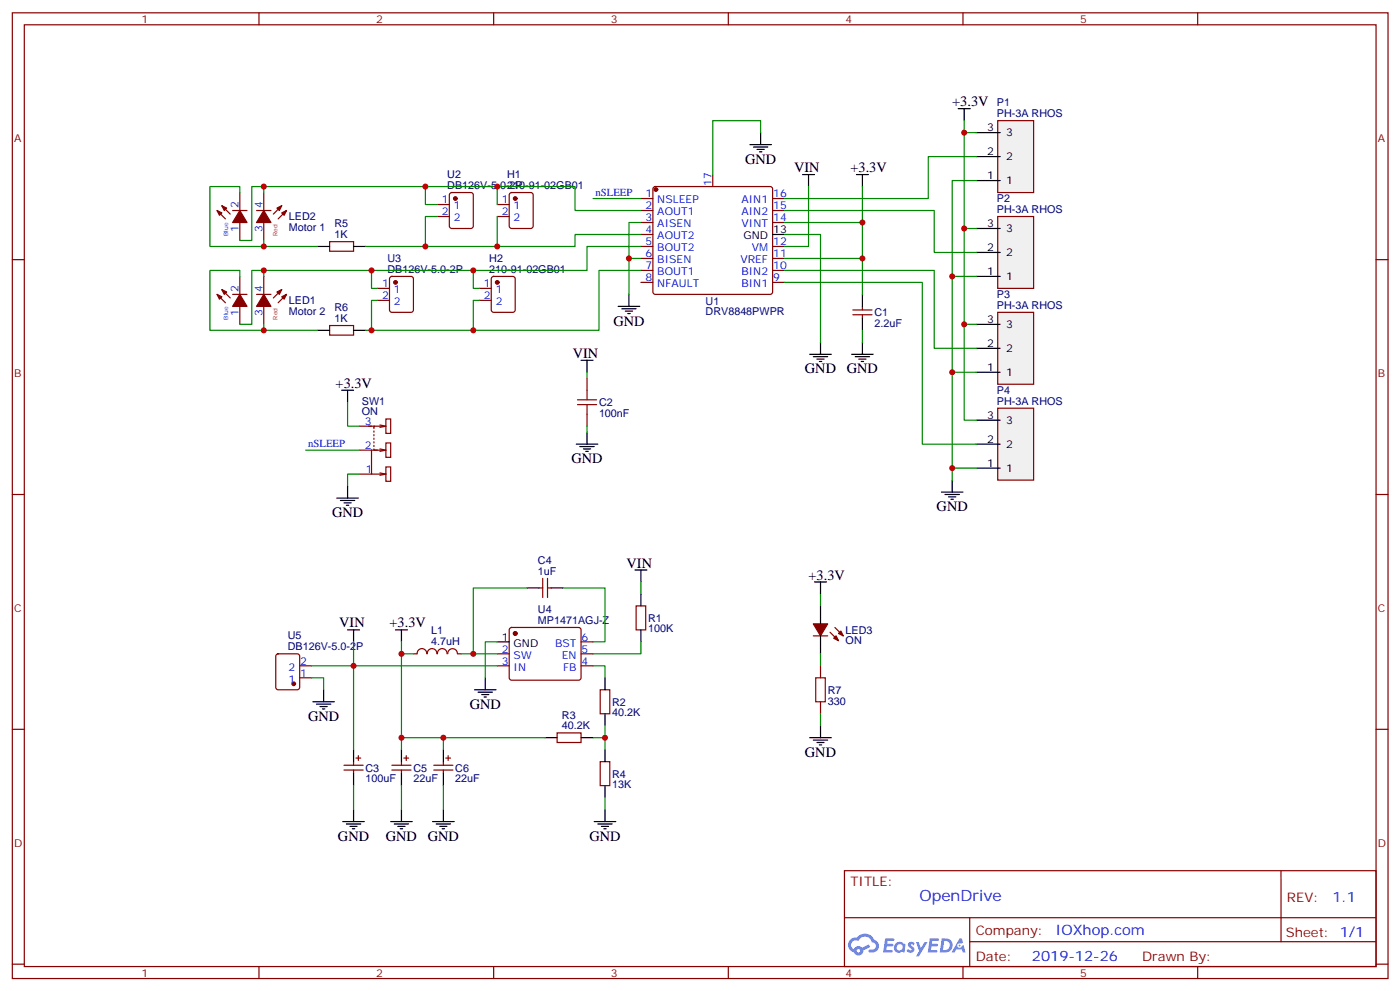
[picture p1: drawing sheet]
<svg xmlns="http://www.w3.org/2000/svg" width="413mm" height="292mm" viewBox="0 0 413 292" stroke-linecap="round" stroke-linejoin="round" font-family="sans-serif">
<g fill="none" stroke="#870000" stroke-width=".35">
<path d="M3.6 3.8h405.4v284.3h-405.4zM7.2 7.3h398.2v277.3h-398.2zM76.3 3.8v3.5M145.5 3.8v3.5M214.6 3.8v3.5M283.7 3.8v3.5M352.9 3.8v3.5M3.6 76.4h3.6M405.4 76.4h3.6M3.6 145.6h3.6M405.4 145.6h3.6M3.6 214.7h3.6"/>
<path d="M405.4 214.7h3.6M248.8 256.4h156.6v28.2h-156.6zM377.4 256.4v20.9M248.8 270.2h156.5M285.7 277.3h119.6M285.7 270.2v14.1M3.6 283.9h3.6M76.3 284.6v3.5M145.5 284.6v3.5M214.6 284.6v3.5M283.7 284.6v3.5M352.9 284.6v3.5"/>
<path d="M405.4 283.9h3.6"/>
</g>
<g fill="#5487ff">
<path d="M267.8 277.5a1.22 1.22 0 0 1 1.7 .3l-.4 .6a.47 .47 0 0 0-.3-.4 .47 .47 0 0 0-.5 .2l.2 .2a1.14 1.14 0 0 1 .7 1.7 1.14 1.14 0 0 1-1.9 0l-.2-.2 .5-.5 .7 .4a.29 .29 0 0 0 .4-.2 .29 .29 0 0 0-.3-.4 1.04 1.04 0 0 1-.6-1.7z"/>
<path d="M260.8 276.3h2.4l.3 .2-.1 .5h-1.9l-.1 .9h1.5l.4 .4-.4 .3h-1.6l-.2 1.1 1.8 .1 .1 .3-.1 .3h-2.7z"/>
<path d="M274 276.3h2.3l.3 .2-.1 .5h-1.8l-.1 .9h1.5l.3 .4-.4 .3h-1.6l-.1 1.1 1.7 .1 .2 .3-.2 .3h-2.6z"/>
<path d="M282.7 276.3h.7l.3 1.2-.6 .4a.69 .69 0 0 0-1 .2 .69 .69 0 0 0 .5 1 .69 .69 0 0 0 .8-.6l.5-.3 .6 2.2h-.8l-.2-.8h-1.8l-.5 .8h-.8z"/>
<path d="M269.9 277.4h.8l.6 1.8 1.1-1.8h.9l-2.6 4.2h-.8l.9-1.6z"/>
<path d="M277.5 276.3l-.6 4.1h1.3a2.11 2.11 0 0 0 2.5-2.1 2.11 2.11 0 0 0-2.5-2zM278.2 277a1.39 1.39 0 0 1 1.7 1.4 1.39 1.39 0 0 1-1.8 1.3h-.3z"/>
<path d="M263.8 277.9a1.54 1.54 0 0 0-.1 2.2 1.54 1.54 0 0 0 2.2 .1l.6 .2 .3-2.3-.2-.2h-.4a1.49 1.49 0 0 0-2.4 0zM264.1 278.9a.94 .94 0 0 1 1.8 0 .94 .94 0 0 1-1.8 0z"/>
<path d="M250.5 276.7a2.18 2.18 0 0 0 1.1 3.7 1.44 1.44 0 0 0 1.6 .9 1.44 1.44 0 0 0 1.2-1.5l2-1-.5-.7-1.9 .9a1.47 1.47 0 0 0-2.4 .5 1.39 1.39 0 0 1-.7-2 1.39 1.39 0 0 1 2-.4 2.12 2.12 0 0 1 2.2-1.3 2.12 2.12 0 0 1 1.9 1.7 1.14 1.14 0 0 1 1.1 1.4 1.14 1.14 0 0 1-1.7 .7 .43 .43 0 0 0-.5 .4 .43 .43 0 0 0 .4 .5 1.98 1.98 0 0 0 2.5-1.3 1.98 1.98 0 0 0-1.2-2.5 3.1 3.1 0 0 0-5.3-.7l-.9 .1zM252.4 280a.55 .55 0 0 1 1.1 0 .55 .55 0 0 1-1.1 0z"/>
<circle cx="282.7" cy="278.4" r=".26"/>
</g>
<g fill="none" stroke="#870000" stroke-width=".35">
<path d="M70.7 56.7v5.3M77.7 56.7v5.3M132.6 56.9l.5-.2h5.6l.7 .4 .1 9.5-.5 .6-5.9 .1-.6-.5-.1-9.4zM150.3 56.9l.4-.2h5.7l.6 .4 .1 9.5-.5 .6-5.9 .1-.6-.5-.1-9.4zM188.8 58.5h3.6M192.6 55.1l.5-.2h33.8l.5 .2 .2 .5v30.4l-.2 .5-.5 .2h-33.8l-.5-.3-.2-.4v-30.4zM210 51.4v3.5M227.6 58.5h3.6M64 62l2.4 2.5M65.4 60.6l2.4 2.4M68.5 62h4.3M70.7 65.5v5.3"/>
<path d="M75.6 62h4.2M77.7 65.5v5.3M83 60.6l-2.5 2.4M84.4 62l-2.4 2.5M97.1 71.2h7.1v2.8h-7.1zM128.9 60.2h3.5M128.9 63.7h3.5M146.5 60.2h3.5M146.5 63.7h3.5M188.8 62h3.6M188.8 65.5h3.6M188.8 69h3.6"/>
<path d="M188.8 72.6h3.6M188.8 76.1h3.6M188.8 79.6h3.6M227.6 62h3.6M227.6 65.5h3.6M227.6 72.6h3.6M227.6 76.1h3.6M227.6 79.6h3.6M64 86.7l2.4 2.4M65.4 85.3l2.4 2.4M68.5 86.7h4.3M70.7 81.4v5.3"/>
<path d="M70.7 90.2v5.3M75.6 86.7h4.2M77.7 81.4v5.3M77.7 90.2v5.3M83 85.3l-2.5 2.4M84.4 86.7l-2.4 2.4M97.1 95.8h7.1v2.9h-7.1zM111.2 84.9h3.6M111.2 88.4h3.6M115 81.6l.5-.2h5.6l.7 .4v9.5l-.4 .6-5.9 .1-.7-.5v-9.4zM141.2 84.9h3.5M141.2 88.4h3.5"/>
<path d="M145 81.6l.5-.2h5.6l.6 .4 .1 9.5-.5 .6-5.8 .1-.7-.5-.1-9.4zM188.8 83.1h3.6M227.6 83.1h3.6M251.3 92.7h5.6M251.3 91.3h5.6M254.1 90.2v1.1M254.1 92.7v1M105.9 132.5h5.3M105.9 125.5h4.4M105.9 139.6h3.6M109.5 132.5v7.1h4.2M110.2 132.2v.3h2.8"/>
<path d="M110.2 126.9v.3M110.2 128v.3M110.2 129v.4M110.2 130.1v.3M110.2 131.1v.4M111.9 139.2l1.8 .4M111.9 132.2l1.8 .3-1.8 .4M111.9 125.1l1.8 .4-1.8 .3M113 125.5h-2.8v.7M113.7 137.5h1.4v4.2h-1.4zM113.7 130.4h1.4v4.3h-1.4zM113.7 123.4h1.4v4.2h-1.4z"/>
<path d="M113.7 139.6l-1.8 .3M158.9 173.1h1M159.9 170.3v5.6M161.3 170.3v5.6M161.3 173.1h1.1M187.4 178.4h2.9v7.1h-2.9zM81.5 192.7l.5-.2h5.6l.6 .4 .1 9.5-.5 .6-5.8 .1-.7-.5-.1-9.4zM88.3 196h3.5M88.3 199.6h3.5M121.8 192.5h1.1M122.9 192.5a1.41 1.41 0 0 1 1.4-1.5 1.41 1.41 0 0 1 1.4 1.5M125.9 192.5a1.41 1.41 0 0 1 1.4-1.5 1.41 1.41 0 0 1 1.4 1.5"/>
<path d="M128.9 192.5a1.41 1.41 0 0 1 1.4-1.5 1.41 1.41 0 0 1 1.4 1.5M131.9 192.5a1.41 1.41 0 0 1 1.4-1.5 1.41 1.41 0 0 1 1.5 1.5M134.9 192.5h1M146.5 192.5h3.5M146.5 196h3.5M150.3 185l.4-.3h19.8l.5 .3 .2 .5-.1 14.3-.6 .5-20-.1-.5-.6v-14.1zM171.2 192.5h3.5M171.2 196h3.5M171.2 189h3.5M239.6 187.2h4.3M241.8 196v3.6M244.6 186.2l2.5 2.4"/>
<path d="M246 184.7l2.5 2.5M164.1 215.8h7.1v2.8h-7.1zM176.8 203.1h2.9v7h-2.9zM241.8 206.6v3.5M101.4 225.3h5.6M101.4 226.7h5.6M104.2 224.3v1M104.2 226.7v1.1M104.9 223.2h1.4M105.6 222.5v1.4M115.5 225.3h5.6M115.5 226.7h5.6"/>
<path d="M118.3 224.3v1M118.3 226.7v1.1M119 223.2h1.4M119.7 222.5v1.4M127.8 225.3h5.7M127.8 226.7h5.7M130.6 224.3v1M130.6 226.7v1.1M131.3 223.2h1.5M132 222.5v1.4M176.8 224.3h2.9v7h-2.9z"/>
</g>
<g fill="#870000" stroke="#870000" stroke-width=".35">
<path d="M64 62l1.4 .7-.7 .7z"/>
<path d="M65.4 60.6l1.4 .7-.7 .7z"/>
<path d="M70.7 62l2.1 3.5h-4.3z"/>
<path d="M83 62.7l1.4-.7-.7 1.4z"/>
<path d="M81.6 61.3l1.4-.7-.7 1.4z"/>
<path d="M77.7 62l2.1 3.5h-4.2z"/>
<path d="M64 86.7l1.4 .7-.7 .7z"/>
<path d="M65.4 85.3l1.4 .7-.7 .7z"/>
<path d="M70.7 86.7l2.1 3.5h-4.3z"/>
<path d="M83 87.4l1.4-.7-.7 1.4z"/>
<path d="M81.6 86l1.4-.7-.7 1.4z"/>
<path d="M77.7 86.7l2.1 3.5h-4.2z"/>
<path d="M239.6 183.7h4.3l-2.1 3.5z"/>
<path d="M245.6 187.9l.7-.7 .8 1.4z"/>
<path d="M247.1 186.5l.7-.7 .7 1.4z"/>
<circle cx="151.8" cy="58.5" r=".53"/>
<circle cx="146.5" cy="83.1" r=".53"/>
<circle cx="134.2" cy="58.5" r=".53"/>
<circle cx="116.5" cy="83.1" r=".53"/>
<circle cx="193.3" cy="55.8" r=".53"/>
<circle cx="151.8" cy="186.5" r=".53"/>
<circle cx="86.5" cy="201.3" r=".53"/>
</g>
<g fill="none" stroke="#000" stroke-width=".35">
<path d="M93.6 72.6h3.5M104.2 72.6h3.5M227.6 69h3.6M93.6 97.3h3.5M104.2 97.3h3.5M254.1 86.7v3.5M254.1 93.7v3.6M155.3 173.1h3.6M162.4 173.1h3.5M188.8 174.9v3.5M241.8 178.4v5.3M146.5 189h3.5"/>
<path d="M178.3 199.6v3.5M188.8 185.5v3.5M241.8 187.2v5.3M160.6 217.2h3.5M171.2 217.2h3.5M178.3 210.1v3.6M104.2 220.7v3.6M104.2 227.8v3.5M118.3 220.7v3.6M118.3 227.8v3.5M130.6 220.7v3.6M130.6 227.8v3.5"/>
<path d="M178.3 220.7v3.6M178.3 231.3v3.5"/>
</g>
<path d="M240.3 199.6h2.9v7h-2.9z" fill="none" stroke="#a10000" stroke-width=".35"/>
<path d="M294 35.5h10.6v21.2h-10.6z" fill="#f0f0f0" stroke="#870000" stroke-width=".35"/>
<path d="M287.6 39.1h7.1M287.6 53.2h7.1M287.6 46.1h7.1" fill="none" stroke="#000" stroke-width=".35"/>
<path d="M294 63.7h10.6v21.2h-10.6z" fill="#f0f0f0" stroke="#870000" stroke-width=".35"/>
<path d="M287.6 74.3h7.1M287.6 67.3h7.1M287.6 81.4h7.1" fill="none" stroke="#000" stroke-width=".35"/>
<path d="M294 92h10.6v21.1h-10.6z" fill="#f0f0f0" stroke="#870000" stroke-width=".35"/>
<path d="M287.6 95.5h7.1M287.6 109.6h7.1M287.6 102.6h7.1" fill="none" stroke="#000" stroke-width=".35"/>
<path d="M294 120.2h10.6v21.2h-10.6z" fill="#f0f0f0" stroke="#870000" stroke-width=".35"/>
<g fill="none" stroke="#000" stroke-width=".35">
<path d="M224.1 39.1v3.5M282.3 32h3.6M284.1 32v3.5M220.9 42.6h6.4M222 43.3h4.2M223.1 44h2.1M223.8 44.7h.7M236.5 51.4h3.5M238.2 51.4v3.5M252.3 51.4h3.6M254.1 51.4v3.5M182.1 90.2h6.4"/>
<path d="M183.2 90.9h4.2M184.3 91.6h2.1M185 92.3h.7M185.3 86.7v3.5M100.6 114.9h3.6M102.4 114.9v3.5M171.2 106.1h3.5M173 106.1v3.5M238.6 104.3h6.3M239.6 105h4.3M240.7 105.7h2.1M241.4 106.4h.7"/>
<path d="M241.8 100.8v3.5M250.9 104.3h6.4M252 105h4.2M253 105.7h2.2M253.8 106.4h.7M254.1 100.8v3.5M169.8 130.8h6.3M170.9 131.5h4.2M171.9 132.2h2.1M172.6 132.9h.7M173 127.2v3.6M287.6 137.8h7.1"/>
<path d="M287.6 130.8h7.1M287.6 123.7h7.1M99.2 146.6h6.4M100.3 147.4h4.2M101.4 148.1h2.1M102.1 148.8h.7M102.4 143.1v3.5M277.4 144.9h6.3M278.4 145.6h4.3M279.5 146.3h2.1M280.2 147h.7M280.6 141.4v3.5"/>
<path d="M187.1 167.8h3.5M188.8 167.8v3.5M240 171.3h3.5M241.8 171.3v3.6M102.4 185.5h3.5M104.2 185.5v3.5M116.5 185.5h3.6M118.3 185.5v3.5M143 199.6v3.5M92.2 206.6h6.3M93.2 207.3h4.3M94.3 208h2.1"/>
<path d="M95 208.7h.7M95.4 203.1v3.5M139.8 203.1h6.4M140.9 203.8h4.2M141.9 204.5h2.1M142.6 205.2h.7M238.6 217.2h6.3M239.6 217.9h4.3M240.7 218.6h2.1M241.4 219.3h.7M241.8 213.7v3.5M104.2 238.4v3.5"/>
<path d="M118.3 238.4v3.5M130.6 238.4v3.5M178.3 238.4v3.5M101 241.9h6.4M102.1 242.6h4.2M103.1 243.3h2.1M103.8 244h.7M115.1 241.9h6.4M116.2 242.6h4.2M117.2 243.3h2.1M117.9 244h.7M127.5 241.9h6.3"/>
<path d="M128.5 242.6h4.3M129.6 243.3h2.1M130.3 244h.7M175.1 241.9h6.3M176.1 242.6h4.3M177.2 243.3h2.1M177.9 244h.7"/>
</g>
<path d="M170.1 119.1h5.7M170.1 117.7h5.7M173 114.9v2.8M173 119.1v2.9" fill="none" stroke="#a10000" stroke-width=".35"/>
<path d="M173 111.4v3.5M173 122v3.5" fill="none" stroke="#870000" stroke-width=".35"/>
<g fill="none" stroke="#008700" stroke-width=".35">
<path d="M224.1 39.1v-3.6h-14.1v15.9M284.1 35.5v3.6M287.6 39.1h-3.5v84.6h3.5M70.7 56.7v-1.8h-8.9v17.7h15.9M77.7 54.9h-3.5v15.9h-3.5M77.7 56.7v-1.8h91.7v7.1h19.4M125.3 54.9v5.3h3.6M146.5 54.9v5.3M174.7 58.5h14.1M238.2 54.9v17.7h-7M254.1 54.9v10.6M287.6 46.1h-14.1v12.4h-42.3"/>
<path d="M287.6 53.2h-7v84.6h7M77.7 70.8v1.8h15.9M77.7 79.6h-3.5v15.9h-3.5M109.5 79.6v5.3h1.7M128.9 63.7h-3.6v8.9h-17.6M139.5 79.6v5.3h1.7M146.5 63.7v8.9h-21.2M185.3 76.1h3.5M188.8 65.5h-3.5v21.2M188.8 72.6h-15.8v7h-95.3v1.8M188.8 69h-19.4v3.6h-22.9M188.8 79.6h-12.3v17.7h-68.8"/>
<path d="M231.2 69h10.6v31.8M231.2 65.5h22.9v21.2M231.2 79.6h44.1v23h12.3M231.2 62h44.1v12.3h12.3M231.2 76.1h22.9M284.1 67.3h3.5M70.7 81.4v-1.8h-8.9v17.7h15.9M77.7 95.5v1.8h15.9M111.2 88.4h-1.7v8.9M141.2 88.4h-1.7v8.9M231.2 83.1h40.5v47.7h15.9M254.1 97.3v3.5"/>
<path d="M280.6 81.4h7M284.1 95.5h3.5M102.4 118.4v7.1h3.5M173 109.6v1.8M280.6 109.6h7M90.1 132.5h15.8M105.9 139.6h-3.5v3.5M173 125.5v1.7M280.6 137.8v3.6M155.3 173.1h-15.8v19.4M165.9 173.1h12.4v15.9h-3.6M188.8 171.3v3.6"/>
<path d="M241.8 174.9v3.5M91.8 199.6h3.6v3.5M91.8 196h12.4v24.7M104.2 189v7h42.3M118.3 189v3.5M121.8 192.5h-3.5v24.7h42.3M135.9 192.5h10.6M146.5 189h-3.5v10.6M174.7 196h3.6v3.6M188.8 189v3.5h-14.1M241.8 192.5v3.5M118.3 217.2v3.5"/>
<path d="M130.6 217.2v3.5M174.7 217.2h3.6M178.3 213.7v7M241.8 210.1v3.6M104.2 231.3v7.1M118.3 231.3v7.1M130.6 231.3v7.1M178.3 234.8v3.6"/>
</g>
<g fill="#c00">
<circle cx="254.1" cy="65.5" r=".88"/>
<circle cx="139.5" cy="97.3" r=".88"/>
<circle cx="109.5" cy="97.3" r=".88"/>
<circle cx="146.5" cy="72.6" r=".88"/>
<circle cx="125.3" cy="72.6" r=".88"/>
<circle cx="280.6" cy="137.8" r=".88"/>
<circle cx="280.6" cy="81.4" r=".88"/>
<circle cx="284.1" cy="95.5" r=".88"/>
<circle cx="77.7" cy="97.3" r=".88"/>
<circle cx="118.3" cy="192.5" r=".88"/>
<circle cx="118.3" cy="217.2" r=".88"/>
<circle cx="178.3" cy="217.2" r=".88"/>
<circle cx="139.5" cy="192.5" r=".88"/>
<circle cx="254.1" cy="76.1" r=".88"/>
<circle cx="185.3" cy="76.1" r=".88"/>
<circle cx="130.6" cy="217.2" r=".88"/>
<circle cx="104.2" cy="196" r=".88"/>
<circle cx="77.7" cy="72.6" r=".88"/>
<circle cx="77.7" cy="79.6" r=".88"/>
<circle cx="284.1" cy="67.3" r=".88"/>
<circle cx="280.6" cy="109.6" r=".88"/>
<circle cx="284.1" cy="39.1" r=".88"/>
<circle cx="77.7" cy="54.9" r=".88"/>
<circle cx="125.3" cy="54.9" r=".88"/>
<circle cx="146.5" cy="54.9" r=".88"/>
<circle cx="109.5" cy="79.6" r=".88"/>
<circle cx="139.5" cy="79.6" r=".88"/>
</g>
<text font-size="4.6" fill="#00f" x="270.9" y="265.4">OpenDrive</text>
<g font-size="4.2">
<text x="280.6" y="31.3">+3.3V</text>
<text x="219.5" y="48.2">GND</text>
<text x="234" y="50.7">VIN</text>
<text x="250.6" y="50.7">+3.3V</text>
<text x="180.7" y="95.8">GND</text>
<text x="168.7" y="105.4">VIN</text>
<text x="237.2" y="110">GND</text>
<text x="249.5" y="110">GND</text>
<text x="98.9" y="114.2">+3.3V</text>
<text x="168.4" y="136.4">GND</text>
<text x="97.8" y="152.3">GND</text>
<text x="276" y="150.5">GND</text>
<text x="184.6" y="167.1">VIN</text>
<text x="238.2" y="170.6">+3.3V</text>
<text x="99.9" y="184.7">VIN</text>
<text x="114.8" y="184.7">+3.3V</text>
<text x="138.4" y="208.7">GND</text>
<text x="90.8" y="212.3">GND</text>
<text x="237.2" y="222.8">GND</text>
<text x="99.6" y="247.5">GND</text>
<text x="113.7" y="247.5">GND</text>
<text x="126" y="247.5">GND</text>
<text x="173.7" y="247.5">GND</text>
</g>
<g font-size="4.2" fill="#00f">
<text x="392.6" y="265.6">1.1</text>
<text x="311" y="275.2">IOXhop.com</text>
<text x="304.1" y="283">2019-12-26</text>
</g>
<g font-size="3.9" fill="#800">
<text x="250.6" y="260.9">TITLE:</text>
<text x="379.2" y="265.6">REV:</text>
<text x="287.5" y="275.1">Company:</text>
<text x="378.9" y="275.8">Sheet: 1/1</text>
<text x="287.5" y="282.8">Date:</text>
<text x="336.5" y="282.9">Drawn By:</text>
</g>
<g font-size="3.2" fill="#800">
<text x="41.7" y="6.8">1</text>
<text x="110.9" y="6.8">2</text>
<text x="180" y="6.8">3</text>
<text x="249.2" y="6.8">4</text>
<text x="318.3" y="6.8">5</text>
<text x="4.2" y="41.9">A</text>
<text x="406" y="41.9">A</text>
<text x="4.2" y="111">B</text>
<text x="406" y="111">B</text>
<text x="4.2" y="180.2">C</text>
<text x="406" y="180.2">C</text>
<text x="4.2" y="249.3">D</text>
<text x="406" y="249.3">D</text>
<text x="41.7" y="287.6">1</text>
<text x="110.9" y="287.6">2</text>
<text x="180" y="287.6">3</text>
<text x="249.2" y="287.6">4</text>
<text x="318.3" y="287.6">5</text>
</g>
<g font-size="3.2" fill="#000080">
<text x="293.7" y="34.5">PH-3A RHOS</text>
<text x="293.7" y="31.3">P1</text>
<text x="131.8" y="52.5">U2</text>
<text x="149.4" y="52.5">H1</text>
<text x="131.8" y="55.6">DB126V-5.0-2P</text>
<text x="149.4" y="55.6">210-91-02GB01</text>
<text x="293.7" y="59.5">P2</text>
<text x="85.1" y="64.9">LED2</text>
<text x="293.7" y="62.7">PH-3A RHOS</text>
<text x="85.1" y="68.1">Motor 1</text>
<text x="98.5" y="70.1">1K</text>
<text x="98.5" y="67">R5</text>
<text x="114.2" y="77.2">U3</text>
<text x="144.1" y="77.2">H2</text>
<text x="114.2" y="80.3">DB126V-5.0-2P</text>
<text x="144.1" y="80.3">210-91-02GB01</text>
<text x="85.1" y="89.6">LED1</text>
<text x="207.9" y="89.7">U1</text>
<text x="293.7" y="87.7">P3</text>
<text x="85.1" y="92.8">Motor 2</text>
<text x="98.5" y="94.8">1K</text>
<text x="98.5" y="91.7">R6</text>
<text x="207.9" y="92.8">DRV8848PWPR</text>
<text x="257.6" y="93.1">C1</text>
<text x="293.7" y="90.9">PH-3A RHOS</text>
<text x="257.6" y="96.3">2.2uF</text>
<text x="106.6" y="119.1">SW1</text>
<text x="176.5" y="119.5">C2</text>
<text x="293.7" y="119.1">PH-3A RHOS</text>
<text x="293.7" y="116">P4</text>
<text x="106.6" y="122.3">ON</text>
<text x="176.5" y="122.7">100nF</text>
<text x="158.5" y="166.1">C4</text>
<text x="158.5" y="169.2">1uF</text>
<text x="158.5" y="183.7">MP1471AGJ-Z</text>
<text x="158.5" y="180.5">U4</text>
<text x="191" y="183.1">R1</text>
<text x="84.8" y="191.5">DB126V-5.0-2P</text>
<text x="84.8" y="188.3">U5</text>
<text x="127" y="189.9">4.7uH</text>
<text x="127" y="186.8">L1</text>
<text x="191" y="186.2">100K</text>
<text x="249.2" y="189.6">ON</text>
<text x="249.2" y="186.6">LED3</text>
<text x="180.4" y="207.8">R2</text>
<text x="243.9" y="207.4">330</text>
<text x="243.9" y="204.2">R7</text>
<text x="165.6" y="214.7">40.2K</text>
<text x="165.6" y="211.6">R3</text>
<text x="180.4" y="210.9">40.2K</text>
<text x="107.7" y="227.2">C3</text>
<text x="121.8" y="227.2">C5</text>
<text x="134.2" y="227.2">C6</text>
<text x="107.7" y="230.3">100uF</text>
<text x="121.8" y="230.3">22uF</text>
<text x="134.2" y="230.3">22uF</text>
<text x="180.4" y="232.1">13K</text>
<text x="180.4" y="228.9">R4</text>
</g>
<g font-size="3.2">
<text x="290.9" y="38.7">3</text>
<text x="296.4" y="40.1">3</text>
<text x="290.9" y="45.8">2</text>
<text x="296.4" y="47.2">2</text>
<text x="290.9" y="52.8">1</text>
<text x="296.4" y="54.2">1</text>
<text x="219.1" y="70.4">GND</text>
<text x="227.8" y="68.7">13</text>
<text x="290.9" y="66.9">3</text>
<text x="296.4" y="68.3">3</text>
<text x="290.9" y="74">2</text>
<text x="296.4" y="75.4">2</text>
<text x="290.9" y="81">1</text>
<text x="296.4" y="82.4">1</text>
<text x="290.9" y="95.1">3</text>
<text x="296.4" y="96.6">3</text>
<text x="290.9" y="102.2">2</text>
<text x="296.4" y="103.6">2</text>
<text x="290.9" y="109.3">1</text>
<text x="296.4" y="110.7">1</text>
<text x="290.9" y="123.4">3</text>
<text x="296.4" y="124.8">3</text>
<text x="290.9" y="130.4">2</text>
<text x="296.4" y="131.8">2</text>
<text x="290.9" y="137.5">1</text>
<text x="296.4" y="138.9">1</text>
<text x="147.8" y="188.6">1</text>
<text x="151.3" y="190.4">GND</text>
</g>
<g font-size="3.2" fill="#00f">
<text x="130.2" y="59.9">1</text>
<text x="147.8" y="59.9">1</text>
<text x="175.4" y="57.6">nSLEEP</text>
<text x="190.2" y="58.1">1</text>
<text x="193.7" y="59.9">NSLEEP</text>
<text x="209.7" y="54.8" transform="rotate(-90 209.7 54.8)">17</text>
<text x="218.5" y="59.9">AIN1</text>
<text x="227.8" y="58.1">16</text>
<text x="70.3" y="61.3" transform="rotate(-90 70.3 61.3)">2</text>
<text x="77.4" y="61.3" transform="rotate(-90 77.4 61.3)">4</text>
<text x="130.2" y="63.4">2</text>
<text x="133.7" y="61.6">1</text>
<text x="133.7" y="65.2">2</text>
<text x="147.8" y="63.4">2</text>
<text x="151.3" y="61.6">1</text>
<text x="151.3" y="65.2">2</text>
<text x="190.2" y="61.6">2</text>
<text x="190.2" y="65.2">3</text>
<text x="193.7" y="63.4">AOUT1</text>
<text x="218.5" y="63.4">AIN2</text>
<text x="227.8" y="65.2">14</text>
<text x="227.8" y="61.6">15</text>
<text x="70.3" y="68.2" transform="rotate(-90 70.3 68.2)">1</text>
<text x="77.4" y="68.2" transform="rotate(-90 77.4 68.2)">3</text>
<text x="190.2" y="68.7">4</text>
<text x="193.7" y="66.9">AISEN</text>
<text x="193.7" y="70.4">AOUT2</text>
<text x="218.5" y="66.9">VINT</text>
<text x="190.2" y="72.2">5</text>
<text x="190.2" y="75.7">6</text>
<text x="193.7" y="74">BOUT2</text>
<text x="193.7" y="77.5">BISEN</text>
<text x="218.1" y="77.5">VREF</text>
<text x="221.5" y="74">VM</text>
<text x="227.8" y="75.7">11</text>
<text x="227.8" y="72.2">12</text>
<text x="190.2" y="79.3">7</text>
<text x="190.2" y="82.8">8</text>
<text x="193.7" y="81">BOUT1</text>
<text x="218.4" y="81">BIN2</text>
<text x="227.8" y="82.8">9</text>
<text x="227.8" y="79.3">10</text>
<text x="70.3" y="86" transform="rotate(-90 70.3 86)">2</text>
<text x="77.4" y="86" transform="rotate(-90 77.4 86)">4</text>
<text x="112.6" y="84.6">1</text>
<text x="112.6" y="88.1">2</text>
<text x="116.1" y="86.3">1</text>
<text x="116.1" y="89.9">2</text>
<text x="142.6" y="84.6">1</text>
<text x="142.6" y="88.1">2</text>
<text x="146" y="86.3">1</text>
<text x="146" y="89.9">2</text>
<text x="193.7" y="84.6">NFAULT</text>
<text x="218.4" y="84.6">BIN1</text>
<text x="70.3" y="92.9" transform="rotate(-90 70.3 92.9)">1</text>
<text x="77.4" y="92.9" transform="rotate(-90 77.4 92.9)">3</text>
<text x="107.5" y="125.1">3</text>
<text x="90.8" y="131.7">nSLEEP</text>
<text x="107.5" y="132.2">2</text>
<text x="107.8" y="139.2">1</text>
<text x="163.6" y="190.4">BST</text>
<text x="171.4" y="188.6">6</text>
<text x="85" y="197.4">2</text>
<text x="88.5" y="195.7">2</text>
<text x="147.8" y="192.2">2</text>
<text x="147.8" y="195.7">3</text>
<text x="151.3" y="193.9">SW</text>
<text x="151.3" y="197.4">IN</text>
<text x="165.5" y="193.9">EN</text>
<text x="165.9" y="197.4">FB</text>
<text x="171.4" y="195.7">4</text>
<text x="171.4" y="192.2">5</text>
<text x="85" y="201">1</text>
<text x="88.5" y="199.2">1</text>
</g>
<g font-size="1.8" fill="#00f">
<text x="67.3" y="69.4" transform="rotate(-90 67.3 69.4)">Blue</text>
<text x="67.3" y="94.1" transform="rotate(-90 67.3 94.1)">Blue</text>
</g>
<g font-size="1.8" fill="#f00">
<text x="81.7" y="69.4" transform="rotate(-90 81.7 69.4)">Red</text>
<text x="81.7" y="94.1" transform="rotate(-90 81.7 94.1)">Red</text>
</g>
</svg>
